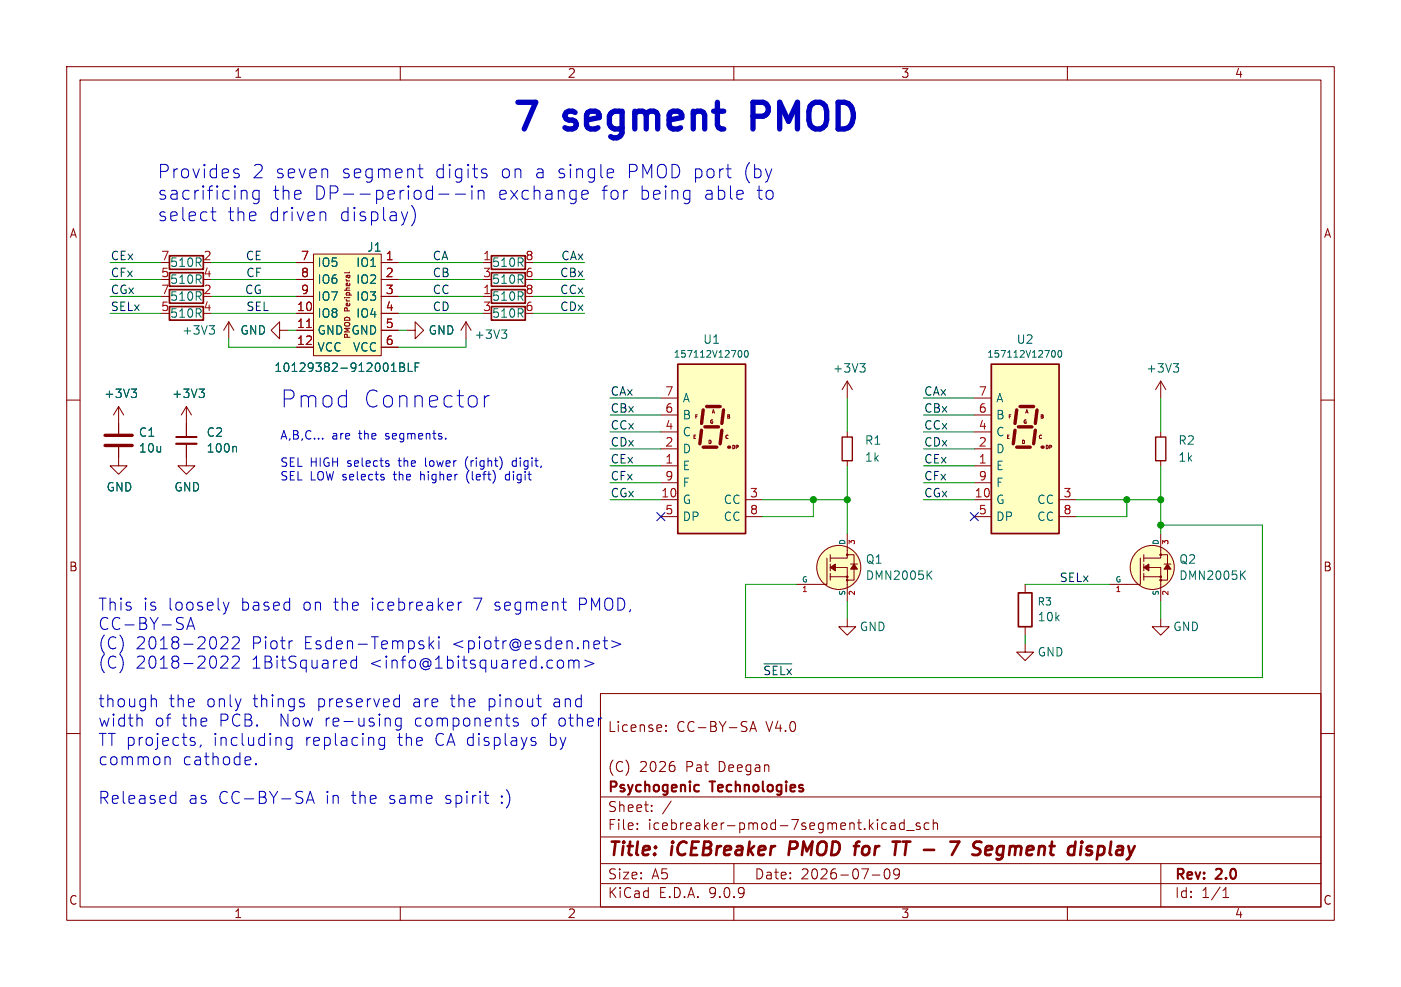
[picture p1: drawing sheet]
<svg xmlns="http://www.w3.org/2000/svg" width="210mm" height="148mm" viewBox="0 0 210 148" stroke-linecap="round" stroke-linejoin="round" font-family="sans-serif">
<g fill="none" stroke="#840000" stroke-width=".15">
<path d="M10 10h190v128h-190zM12 12h186v124h-186zM60 10v2M110 10v2M160 10v2M10 60h2M198 60h2M127 92.7v1.3h1.3l-1.3 1.3-1.3-1.3h1.3M10 110h2M90 104h108v32h-108zM90 119.5h108M99.8 109.5v.2"/>
<path d="M99.8 108.8v.1M101 114.8l.2 .2v.4l-.2 .2M112.4 109.7l.5-1.5 .5 1.5M112.5 109.3h.8M198 110h2M60 136v2M90 132.5h108M90 129.5h108M90 125.5h108M95.5 124.2v.2M95.5 123.5v.1M97.7 121.5v.2"/>
<path d="M97.7 120.8v.1M100.6 120.1l-1.3 1.9M110 136v2M110 129.5v3M130.8 131.2h1.1M132.7 130.4l.3-.1a.94 .94 0 0 1 0 1.5h-.1a.91 .91 0 0 1-.2-1.4zM133.5 123.5h.6l.1 .9M134.2 123.7l-.5 .1a.29 .29 0 0 0-.2 .3 .29 .29 0 0 0 .2 .3l.5-.1M134.8 130.9l-.3 .3h-.2l-.3-.3v-.3l.1-.2 .4-.1 .3 .1a.99 .99 0 0 1-.4 1.4h-.3M135.5 123.5l-.4-.1-.3 .3v.4l.2 .2h.5M135.5 122.9v1.5M135.9 124.5h1.1"/>
<path d="M137.9 123.5l-.4-.1-.2 .2 .1 .2 .5 .2v.3h-.6M139.2 123.5l-.4-.1-.3 .3v.4l.2 .2h.5M139.9 123.5a.37 .37 0 0 1 .6 .1v.8M139.9 122.9v1.5M160 136v2M174 129.5v6.5M183.3 134.6h.9M183.3 133.5l.5-.4v1.5"/>
</g>
<g fill="none" stroke="#840000" stroke-width=".4">
<path d="M118.5 126.2l-.3 2M128 126.9h.8M128.8 126.2l-.4 .1M133.8 126.2h1.1M135.3 126.2h1.2M135.9 126.2l-.3 2M138.5 127.4h1.5M142.5 126.2h1.3l-1.1 2M145.7 128.1l.3 .1M149.4 128.8l.2 .1 .4-.1M150.3 126.9a.66 .66 0 0 0-.8 .4v.7l.2 .2h.4M163.5 126.9l.2 .1"/>
<path d="M164.5 128.1l.6 .1M164.7 126.9l-.3 2M165.2 126.9l-.5 .1"/>
</g>
<path d="M104.3 117.7l.5 .1M104.8 118.6l-.5 .1" fill="none" stroke="#840000" stroke-width=".3"/>
<path d="M47 38.1h10.1v15.2h-10.1z" fill="#ffffc2"/>
<g fill="none" stroke="#840000" stroke-width=".15">
<path d="M44.4 39.4h2.6M47 38.1h10.1v15.2h-10.1zM57.1 39.4h2.6M34.3 48.3l-.8 1.2M34.3 48.3l.8 1.2M34.3 48.3v2.5M41.9 49.5v-1.2l-1.3 1.2 1.3 1.3v-1.3h1.3M44.4 41.9h2.6M44.4 44.5h2.6M44.4 47h2.6M44.4 49.5h2.6M44.4 52.1h2.6"/>
<path d="M52.4 40.8l-.1 .1h-.7M57.1 41.9h2.6M57.1 44.5h2.6M57.1 47h2.6M57.1 49.5h2.6M57.1 52.1h2.6M127 64.8v.7M127 69.1v.8"/>
</g>
<path d="M46 49.1h.7" fill="none" stroke="#a90000" stroke-width=".15"/>
<path d="M31.4 48.8h.7l-.4 .5M31.9 49.3l.2 .3v.3l-.2 .2M58.7 55.7h.7M59.9 54.4h.5l.1 .1 .1 .3-.2 .2a.34 .34 0 0 1 .3 .3 .34 .34 0 0 1-.3 .4h-.5zM59.9 55h.5M61.2 54.4v1.3h.6M62.2 55h.5M62.8 54.4h-.6v1.3" fill="none" stroke="#006464" stroke-width=".15"/>
<path d="M126.2 65.5h1.6v3.6h-1.6z" fill="none" stroke="#840000" stroke-width=".2"/>
<path d="M148.6 54.6h10.1v25.4h-10.1z" fill="#ffffc2"/>
<path d="M148.6 54.6h10.1v25.4h-10.1z" fill="none" stroke="#840000" stroke-width=".25"/>
<path d="M152.1 64.5l-.2 2M152.4 61.5l-.3 2M152.4 67.1h2M152.7 64h2M152.9 61h2M155.2 64.5l-.3 2M155.4 61.5l-.2 2" fill="none" stroke="#840000" stroke-width=".51"/>
<circle cx="156.2" cy="67.1" r=".25" fill="#840000"/>
<g fill="none" stroke="#840000" stroke-width=".15">
<path d="M72.4 39.4h1.3M69.8 48.3l-.7 1.2M69.8 48.3l.8 1.2M69.8 48.3v2.5M72.4 44.5h1.3M146 59.7h2.6M174 57.2l-.8 1.2M174 57.2l.8 1.2M174 57.2v2.5M17.8 67.1v2.8h1.2l-1.2 1.2-1.3-1.2h1.3M17.8 61l-.8 1.2M17.8 61l.7 1.2"/>
<path d="M17.8 61v4M27.9 66.5v3.4h1.3l-1.3 1.2-1.2-1.2h1.2M27.9 61v4.4M27.9 61l-.7 1.2M27.9 61l.8 1.2M146 62.2h2.6M146 64.8h2.6M146 67.3h2.6M146 69.9h2.6M146 72.4h2.6M146 74.9h2.6M146 77.5h2.6"/>
<path d="M158.7 74.9h2.6M158.7 77.5h2.6M174 64.8v.7M174 69.1v.8M124 83.7v3.9h-4.6M124.5 85.1h2.5v5.1M124.5 86.5h2.5M124.5 83.2v1M124.5 84.6v1M124.5 86v1M126.9 83.2h1.1v3.8h-1.1M127 80v3.7h-2.5"/>
<path d="M127.5 84.6h1M153.7 96.5v1.3h1.2l-1.2 1.3-1.3-1.3h1.3M153.7 87.6v1.3M153.7 94v1.3M170.9 83.7v3.9h-4.5M171.4 85.1h2.6v5.1M171.4 83.2v1M171.4 84.6v1M171.4 86v1M171.4 86.5h2.6M173.9 83.2h1.1v3.8h-1.1M174 80v3.7h-2.6"/>
<path d="M174 92.7v1.3h1.3l-1.3 1.3-1.3-1.3h1.3M174.5 84.6h1"/>
<circle cx="125.7" cy="85.1" r="3.3"/>
<circle cx="127" cy="83.2" r=".13"/>
<circle cx="127" cy="87" r=".13"/>
<circle cx="127" cy="86.5" r=".13"/>
<circle cx="172.7" cy="85.1" r="3.3"/>
<circle cx="174" cy="87" r=".13"/>
<circle cx="174" cy="83.2" r=".13"/>
<circle cx="174" cy="86.5" r=".13"/>
</g>
<g fill="none" stroke="#006464" stroke-width=".15">
<path d="M19.7 58.3h.8l-.5 .5M20.2 58.8l.3 .3v.3l-.3 .2M29.8 58.3h.8l-.4 .5M30.4 58.8l.2 .3v.3l-.2 .2M75.2 49.5h.8l-.5 .5M75.7 50l.3 .2v.3l-.3 .2M157.7 52.7l.2-.1a.53 .53 0 0 1 .3 .5 .53 .53 0 0 1-.3 .5l-.2-.1M158.7 52.7l.1-.1a.53 .53 0 0 1 .4 .5 .53 .53 0 0 1-.4 .5l-.2-.4zM175.9 54.5h.8l-.5 .5M176.4 55l.3 .3v.3l-.3 .2M35.3 66.9l.1 .2v.7M139.2 86.2l.5 .7"/>
<path d="M139.7 85.6l-.7 .7M186.1 86.2l.6 .7M186.7 85.6l-.7 .7"/>
</g>
<path d="M173.2 65.5h1.6v3.6h-1.6z" fill="none" stroke="#840000" stroke-width=".2"/>
<g fill="#ffffc2" stroke="#ffffc2" stroke-width=".15">
<circle cx="172.7" cy="85.1" r="3.3"/>
<circle cx="125.7" cy="85.1" r="3.3"/>
</g>
<g fill="#840000" stroke="#840000" stroke-width=".15">
<path d="M171.4 85.1l.8-.5v1z"/>
<path d="M175 84.6l.5 .7h-1z"/>
<path d="M124.5 85.1l.7-.5v1z"/>
<path d="M128 84.6l.5 .7h-1z"/>
</g>
<path d="M120.6 88v-.1v.8M127.4 88.7l-.1 .1 .1 .3M127.6 81.3l-.3-.2v.4M167.6 88v-.1v.8M174.4 88.7l-.1 .1 .1 .3M174.6 81.3l-.3-.2v.4" fill="none" stroke="#a90000" stroke-width=".15"/>
<path d="M25.4 38.4h5.1v2h-5.1zM73.7 38.4h5v2h-5zM25.4 46h5.1v2h-5.1zM25.4 43.4h5.1v2.1h-5.1zM25.4 40.9h5.1v2h-5.1zM73.7 46h5v2h-5zM73.7 43.4h5v2.1h-5zM73.7 40.9h5v2h-5zM152.7 88.9h2v5.1h-2z" fill="none" stroke="#840000" stroke-width=".25"/>
<path d="M26.4 65.5h3.1" fill="none" stroke="#840000" stroke-width=".3"/>
<path d="M26.4 66.5h3.1" fill="none" stroke="#840000" stroke-width=".33"/>
<path d="M15.7 65.3h4.1M15.7 66.8h4.1" fill="none" stroke="#840000" stroke-width=".51"/>
<path d="M101.6 54.6h10.2v25.4h-10.2z" fill="#ffffc2"/>
<path d="M101.6 54.6h10.2v25.4h-10.2z" fill="none" stroke="#840000" stroke-width=".25"/>
<path d="M105.2 64.5l-.3 2M105.4 61.5l-.2 2M105.4 67.1h2M105.7 64h2M105.9 61h2M108.2 64.5l-.3 2M108.5 61.5l-.3 2" fill="none" stroke="#840000" stroke-width=".51"/>
<circle cx="109.2" cy="67.1" r=".25" fill="#840000"/>
<g fill="none" stroke="#840000" stroke-width=".15">
<path d="M44.4 39.4h2.6M57.1 39.4h2.6M44.4 41.9h2.6M44.4 44.5h2.6M44.4 47h2.6M44.4 49.5h2.6M44.4 52.1h2.6M57.1 41.9h2.6M57.1 44.5h2.6M57.1 47h2.6M57.1 49.5h2.6M57.1 52.1h2.6"/>
<path d="M61 49.5h1.2v-1.2l1.3 1.2-1.3 1.3v-1.3M99.1 59.7h2.5M127 57.2l-.8 1.2M127 57.2l.8 1.2M127 57.2v2.5M17.8 63.5v1.5M17.8 67.1v1.5M27.9 63.5v1.9M27.9 66.5v2.1M99.1 62.2h2.5M99.1 64.8h2.5M99.1 67.3h2.5"/>
<path d="M99.1 69.9h2.5M99.1 72.4h2.5M99.1 74.9h2.5M99.1 77.5h2.5M111.8 74.9h2.5M111.8 77.5h2.5"/>
</g>
<g fill="none" stroke="#006464" stroke-width=".15">
<path d="M19.7 58.3h.8l-.5 .5M20.2 58.8l.3 .3v.3l-.3 .2M29.8 58.3h.8l-.4 .5M30.4 58.8l.2 .3v.3l-.2 .2M58.7 55.7h.7M59.9 54.4h.5l.1 .1 .1 .3-.2 .2a.34 .34 0 0 1 .3 .3 .34 .34 0 0 1-.3 .4h-.5zM59.9 55h.5M61.2 54.4v1.3h.6M62.2 55h.5M62.8 54.4h-.6v1.3M110.7 52.7l.2-.1a.53 .53 0 0 1 .3 .5 .53 .53 0 0 1-.3 .5l-.2-.1M111.7 52.7l.1-.1a.53 .53 0 0 1 .4 .5 .53 .53 0 0 1-.4 .5l-.2-.4z"/>
<path d="M128.9 54.5h.8l-.4 .5M129.4 55l.3 .3v.3l-.3 .2M35.3 66.9l.1 .2v.7"/>
</g>
<path d="M114.5 99.6h4.2" fill="none" stroke="#0f0f0f" stroke-width=".15"/>
<g fill="none" stroke="#009600" stroke-width=".15">
<path d="M16.5 39.4h7.6M31.7 39.4h12.7M59.7 39.4h12.7M80 39.4h7.6M16.5 47h7.6M16.5 41.9h7.6M16.5 44.5h7.6M31.7 47h12.7M31.7 41.9h12.7M31.7 44.5h12.7M34.3 50.8v1.3h10.1M43.2 49.5h1.2"/>
<path d="M59.7 47h12.7M59.7 41.9h12.7M59.7 49.5h1.3M59.7 44.5h12.7M69.8 50.8v1.3h-10.1M80 47h7.6M80 41.9h7.6M80 44.5h7.6M91.4 59.7h7.7M127 59.7v5.1M138.4 59.7h7.6M174 59.7v5.1"/>
<path d="M91.4 64.8h7.7M91.4 74.9h7.7M91.4 67.3h7.7M91.4 62.2h7.7M91.4 69.9h7.7M91.4 72.4h7.7M114.3 74.9h12.7M121.9 74.9v2.6h-7.6M127 69.9v10.1M138.4 64.8h7.6M138.4 74.9h7.6M138.4 67.3h7.6"/>
<path d="M138.4 62.2h7.6M138.4 69.9h7.6M138.4 72.4h7.6M161.3 74.9h12.7M168.9 74.9v2.6h-7.6M174 69.9v10.1M174 78.7h15.2v22.9h-77.4v-14h7.6M127 90.2v2.5M153.7 87.6h12.7M153.7 95.3v1.2M174 90.2v2.5"/>
</g>
<path d="M98.5 76.9l1.2 1.2M99.7 76.9l-1.2 1.2M145.4 76.9l1.3 1.2M146.7 76.9l-1.3 1.2" fill="none" stroke="#000084" stroke-width=".15"/>
<g fill="none" stroke="#0000c2" stroke-width=".15">
<path d="M31.9 31.1v1.7l.1 .2 .4 .1M35.1 25.9l.7 .2 .1 .3-.3 .3-.6-.1M35.1 25.4l.2-.1 .5 .1M36.5 28.5l.4 .1 .1 .2v1.1M38.8 28.6l-.5-.1-.4 .4v.6l.2 .3 .2 .1 .5-.1M38.8 28.5v1.7l-.2 .2M48.5 31.8l.3 .2v1.1M62.2 31.7a2.31 2.31 0 0 1-.5 2.2M62.6 25.3h.8M62.9 24.7v1.7l.1 .2 .4 .1M65.8 29.1h1.5M68.3 29.1h1.5"/>
<path d="M70.7 28.5v1.4M71.7 28.5v1.4M72 28.5l-.3 .2M72.3 28.5l.2 .3v1.1M72.5 26l.4 .1 .1 .3-.3 .3h-.3M72.5 25.3l.4 .1M87.9 28.5l.2 .1 .1 .4-1 .2M88.1 29.8l-.6 .1M91.7 25.3l.2 .1 .1 .4-1 .2M91.9 26.6l-.2 .1M72.6 59.3v1.7M73.3 59.3a.65 .65 0 0 0-.7 .5"/>
<path d="M57.4 71.6l.2 .1-.2 .3M57.4 71.1l.2 .1M58.2 69.5l.1 .2-.1 .2M58.2 69.1h.1M66.8 65.7v.1M69.9 68.8l-.1 .5 .1 .8M70 71.1l-.1 .5 .2 .5M76.2 71.1l-.3 .1-.1 .2v.5l.4 .1M77.3 69.1h-.4l-.1 .2v.5l.5 .1M27.4 93.7l.1 .2-.1 .3M28 94.4l.6-1.8 .6 1.8M28.2 93.9h.8"/>
<path d="M33.1 95.7l.3-.2h.4a.49 .49 0 0 1 .3 .8l-1.1 1h1.2M33.1 98.6l.3-.2h.4a.49 .49 0 0 1 .3 .8l-1.1 1h1.2M33.5 90.3l.4 1.2M33.9 91.5l-.2 .4M34.3 90.3l-.4 1.2M34.8 95.7l.3-.2h.4a.49 .49 0 0 1 .3 .8l-1 1h1.1M34.8 98.6l.3-.2h.4a.49 .49 0 0 1 .3 .8l-1 1h1.1M43.7 96.1h.1M53.4 99.1l-.5-.1-.3 .3v.5l.2 .3 .1 .1 .5-.1M53.4 98.4v1.8M64.3 95.5v1.8M64.5 96.6l.5 .7"/>
<path d="M65 96.1l-.7 .7M65.8 95.5v.2M65.8 96.1v1.2M65.8 95.5l-.1 .1 .1 .1M65.8 95.5l.1 .1-.1 .1M68.7 90.3v1.2M69.2 90.3a.46 .46 0 0 0-.5 .3M84.1 99l.4 .3v.5l-.4 .4M85.2 99.2a.45 .45 0 0 1 .8 0M85.2 99v1.2M86 99.2l.3-.2 .4 .1 .1 1.1M86 99.2v1"/>
<path d="M87.6 99l1.4 .5-1.4 .5M90.4 96.1h.7M90.6 95.5v1.5l.1 .2 .4 .1M91.7 96.1l1.3 .5-1.3 .5M21 107.7l.3 .2v1M22.9 104.8h.3l.2 .2v1M25 113.5l-.2 .1M25.2 113.5l.3 .2v1M25.8 119.3l.6 .1M26.4 118.7v1.8M28.8 111.2l.4 .1 .1 .2-.3 .3h-.3M28.8 110.6l.4 .1"/>
<path d="M30.1 111.7l-.1 .3M37.5 113.6l.1 .3-.9 .2M38.4 114.5v.1v.1M38.4 114.5l-.1 .1 .1 .1M38.4 114.5v.2M43.8 110.7l-.6-.1-.3 .3v.5l.2 .3 .1 .1 .6-.1M43.8 110.6v1.4a.49 .49 0 0 1-.8 .3M45.4 105.4l.2 .2v.3l-.2 .1M45.4 104.8l.2 .1M46.1 120h.8M57.1 110.6l-.3 .3v.5l.3 .4 .5-.1M57.5 110.6l.1 .1"/>
<path d="M57.6 110.6v1.4a.49 .49 0 0 1-.7 .3M59.4 109.4l.1 .1M59.4 104.8l.5 .1M59.9 104.2v1.8M59.9 105.9l-.5 .1M60.1 107.8l-.5-.1-.3 .3v.5l.1 .3 .2 .1 .5-.1M60.1 107.7v1.4l-.3 .4M72.6 119.3h.6M76.9 108l.1 .2 .4 .1 .3 .2-.1 .3-.2 .1-.5-.1M77.6 107.8l-.4-.1-.3 .2M79.8 111.2l.5 .1 .1 .2-.3 .3h-.3M79.8 110.6l.5 .1"/>
<path d="M26.4 120.4l-.6 .1M45.9 120.5l.6-1.8 .6 1.8M73.1 120.5h.1"/>
</g>
<path d="M46 49.1h.7" fill="none" stroke="#a90000" stroke-width=".15"/>
<g fill="#009600" stroke="#009600" stroke-width=".15">
<circle cx="121.9" cy="74.9" r=".46"/>
<circle cx="127" cy="74.9" r=".46"/>
<circle cx="174" cy="78.7" r=".46"/>
<circle cx="168.9" cy="74.9" r=".46"/>
<circle cx="174" cy="74.9" r=".46"/>
</g>
<g font-size="5.6" fill="#0000c2">
<text x="76.3" y="20.7">7</text>
<text x="84.7" y="20.7">segment</text>
<text x="114.3" y="20.7">PMOD</text>
</g>
<g font-size="3.5" fill="#0000c2">
<text x="41.9" y="61.3">Pmod</text>
<text x="54.3" y="61.3">Connector</text>
</g>
<g font-size="2.8" fill="#0000c2">
<text x="23.5" y="27">Provides</text>
<text x="37.7" y="27">2 seven</text>
<text x="51.2" y="27">segment</text>
<text x="65.2" y="27">digits</text>
<text x="75.1" y="27">on</text>
<text x="80.3" y="27">a single</text>
<text x="94.2" y="27">PMOD port</text>
<text x="111.8" y="27">(by</text>
<text x="23.5" y="30.2">sacrificing</text>
<text x="23.5" y="33.4">select</text>
<text x="34" y="33.4">the</text>
<text x="40.3" y="33.4">driven</text>
<text x="40.8" y="30.2">the</text>
<text x="47" y="30.2">DP--period--in</text>
<text x="50.9" y="33.4">display)</text>
<text x="74.6" y="30.2">exchange</text>
<text x="90.2" y="30.2">for</text>
<text x="96" y="30.2">being</text>
<text x="105.6" y="30.2">able</text>
<text x="113.6" y="30.2">to</text>
</g>
<g font-size="2.8" fill="#840000">
<text x="91" y="128.9">Title:</text>
<text x="100.7" y="128.9">iCEBreaker</text>
<text x="119.1" y="128.9">PMOD</text>
<text x="129.8" y="128.9">for</text>
<text x="146.5" y="128.9">7</text>
<text x="150.7" y="128.9">Segment</text>
<text x="165.8" y="128.9">display</text>
</g>
<g font-size="2.5" fill="#0000c2">
<text x="14.6" y="91.8">This</text>
<text x="14.6" y="94.7">CC-BY-SA</text>
<text x="21.4" y="91.8">is</text>
<text x="25.2" y="91.8">loosely</text>
<text x="36.2" y="91.8">based</text>
<text x="45.5" y="91.8">on</text>
<text x="50.2" y="91.8">the</text>
<text x="55.9" y="91.8">icebreaker</text>
<text x="71.3" y="91.8">7</text>
<text x="74.5" y="91.8">segment</text>
<text x="87.2" y="91.8">PMOD,</text>
<text x="14.6" y="97.6">(C)</text>
<text x="14.6" y="100.5">(C)</text>
<text x="20.3" y="97.6">2018-2022</text>
<text x="20.3" y="100.5">2018-2022</text>
<text x="37.7" y="97.6">Piotr</text>
<text x="37.7" y="100.5">1BitSquared</text>
<text x="45.6" y="97.6">Esden-Tempski</text>
<text x="55.4" y="100.5">&lt;info@1bitsquared.com&gt;</text>
<text x="67.9" y="97.6">&lt;piotr@esden.net&gt;</text>
<text x="14.6" y="106.3">though</text>
<text x="25.2" y="106.3">the</text>
<text x="30.9" y="106.3">only</text>
<text x="38" y="106.3">things</text>
<text x="47.7" y="106.3">preserved</text>
<text x="62.1" y="106.3">are</text>
<text x="67.8" y="106.3">the</text>
<text x="73.5" y="106.3">pinout</text>
<text x="83.4" y="106.3">and</text>
<text x="14.6" y="109.2">width</text>
<text x="14.6" y="112.1">TT projects,</text>
<text x="23.1" y="109.2">of</text>
<text x="27.2" y="109.2">the</text>
<text x="31.9" y="112.1">including</text>
<text x="32.9" y="109.2">PCB.</text>
<text x="42.1" y="109.2">Now</text>
<text x="45.8" y="112.1">replacing</text>
<text x="49" y="109.2">re-using</text>
<text x="59.7" y="112.1">the</text>
<text x="62.5" y="109.2">components</text>
<text x="65.4" y="112.1">CA displays</text>
<text x="80.1" y="109.2">of</text>
<text x="82.7" y="112.1">by</text>
<text x="84.2" y="109.2">other</text>
<text x="14.6" y="115">common</text>
<text x="27.3" y="115">cathode.</text>
<text x="14.6" y="120.8">Released</text>
<text x="28.2" y="120.8">as</text>
<text x="32.7" y="120.8">CC-BY-SA</text>
<text x="48.8" y="120.8">in</text>
<text x="52.8" y="120.8">the</text>
<text x="58.5" y="120.8">same</text>
<text x="67" y="120.8">spirit</text>
<text x="75.4" y="120.8">:)</text>
</g>
<g font-size="2.1" fill="#840000">
<text x="91" y="110">License:</text>
<text x="101.4" y="110">CC-BY-SA</text>
<text x="114.9" y="110">V4.0</text>
<text x="91" y="119.2">Psychogenic</text>
<text x="91" y="116">(C)</text>
<text x="95.8" y="116">2026</text>
<text x="102.8" y="116">Pat</text>
<text x="106.6" y="119.2">Technologies</text>
<text x="107.8" y="116">Deegan</text>
<text x="91" y="124.7">File:</text>
<text x="91" y="122">Sheet:</text>
<text x="97.1" y="124.7">icebreaker-pmod-7segment.kicad_sch</text>
<text x="91" y="134.9">KiCad</text>
<text x="91" y="132.1">Size:</text>
<text x="97.7" y="132.1">A5</text>
<text x="98.7" y="134.9">E.D.A.</text>
<text x="106.3" y="134.9">9.0.9</text>
<text x="113" y="132.1">Date:</text>
<text x="120" y="132.1">2026-07-09</text>
<text x="176" y="132.3">Rev:</text>
<text x="176" y="134.9">Id:</text>
<text x="180.1" y="134.9">1/1</text>
<text x="182.4" y="132.3">2.0</text>
</g>
<g font-size="1.8" fill="#840000">
<text x="35" y="11.9">1</text>
<text x="85" y="11.9">2</text>
<text x="135" y="11.9">3</text>
<text x="185" y="11.9">4</text>
<text x="10.3" y="35.9">A</text>
<text x="198.4" y="35.9">A</text>
<text x="10.3" y="85.9">B</text>
<text x="198.3" y="85.9">B</text>
<text x="10.3" y="135.9">C</text>
<text x="35" y="137.9">1</text>
<text x="85" y="137.9">2</text>
<text x="135" y="137.9">3</text>
<text x="185" y="137.9">4</text>
<text x="198.3" y="135.9">C</text>
</g>
<g font-size="1.8" fill="#0f0f0f">
<text x="16.5" y="41.6">CFx</text>
<text x="16.5" y="39.1">CEx</text>
<text x="36.7" y="39.1">CE</text>
<text x="36.8" y="41.6">CF</text>
<text x="64.8" y="41.6">CB</text>
<text x="64.8" y="39.1">CA</text>
<text x="83.9" y="41.6">CBx</text>
<text x="84" y="39.1">CAx</text>
<text x="16.5" y="44.2">CGx</text>
<text x="16.5" y="46.7">SELx</text>
<text x="36.6" y="44.2">CG</text>
<text x="36.8" y="46.7">SEL</text>
<text x="64.8" y="44.2">CC</text>
<text x="64.8" y="46.7">CD</text>
<text x="83.9" y="46.7">CDx</text>
<text x="83.9" y="44.2">CCx</text>
<text x="91.4" y="59.4">CAx</text>
<text x="138.4" y="59.4">CAx</text>
<text x="91.4" y="62">CBx</text>
<text x="91.4" y="64.5">CCx</text>
<text x="138.4" y="62">CBx</text>
<text x="138.4" y="64.5">CCx</text>
<text x="91.4" y="67">CDx</text>
<text x="91.4" y="69.6">CEx</text>
<text x="138.4" y="69.6">CEx</text>
<text x="138.4" y="67">CDx</text>
<text x="91.4" y="74.7">CGx</text>
<text x="91.4" y="72.1">CFx</text>
<text x="138.4" y="74.7">CGx</text>
<text x="138.4" y="72.1">CFx</text>
<text x="158.7" y="87.4">SELx</text>
<text x="114.3" y="101.3">~{SELx}</text>
</g>
<g font-size="1.8" fill="#a90000">
<text x="24.1" y="39.1">7</text>
<text x="24.1" y="41.7">5</text>
<text x="45" y="39.1">7</text>
<text x="45" y="41.7">8</text>
<text x="57.7" y="39.1">1</text>
<text x="57.7" y="41.7">2</text>
<text x="72.3" y="39.1">1</text>
<text x="72.3" y="41.7">3</text>
<text x="24.1" y="46.7">5</text>
<text x="24.1" y="44.2">7</text>
<text x="44.4" y="46.7">10</text>
<text x="45" y="44.2">9</text>
<text x="57.7" y="44.2">3</text>
<text x="57.7" y="46.7">4</text>
<text x="72.3" y="46.7">3</text>
<text x="72.3" y="44.2">1</text>
<text x="44.4" y="49.3">11</text>
<text x="44.4" y="51.8">12</text>
<text x="57.7" y="49.3">5</text>
<text x="57.7" y="51.8">6</text>
<text x="99.6" y="59.4">7</text>
<text x="146.6" y="59.4">7</text>
<text x="99.6" y="62">6</text>
<text x="99.6" y="64.5">4</text>
<text x="146.6" y="62">6</text>
<text x="146.6" y="64.5">4</text>
<text x="99.6" y="67.1">2</text>
<text x="99.6" y="69.6">1</text>
<text x="146.6" y="67.1">2</text>
<text x="146.6" y="69.6">1</text>
<text x="99" y="74.7">10</text>
<text x="99.6" y="72.1">9</text>
<text x="99.6" y="77.2">5</text>
<text x="112.3" y="74.7">3</text>
<text x="112.3" y="77.2">8</text>
<text x="146" y="74.7">10</text>
<text x="146.6" y="72.1">9</text>
<text x="146.6" y="77.2">5</text>
<text x="159.3" y="74.7">3</text>
<text x="159.3" y="77.2">8</text>
</g>
<g font-size="1.8" fill="#006464">
<text x="25.4" y="40.2">510R</text>
<text x="30.4" y="39.1">2</text>
<text x="30.4" y="41.7">4</text>
<text x="47.5" y="40.2">IO5</text>
<text x="53.3" y="40.2">IO1</text>
<text x="54.9" y="37.9">J1</text>
<text x="73.6" y="40.2">510R</text>
<text x="78.7" y="39.1">8</text>
<text x="78.7" y="41.7">6</text>
<text x="25.4" y="47.9">510R</text>
<text x="25.4" y="45.3">510R</text>
<text x="25.4" y="42.8">510R</text>
<text x="30.4" y="46.7">4</text>
<text x="30.4" y="44.2">2</text>
<text x="47.5" y="42.8">IO6</text>
<text x="47.5" y="45.3">IO7</text>
<text x="47.5" y="47.9">IO8</text>
<text x="53.3" y="42.8">IO2</text>
<text x="53.3" y="45.3">IO3</text>
<text x="53.3" y="47.9">IO4</text>
<text x="73.6" y="47.9">510R</text>
<text x="73.6" y="45.3">510R</text>
<text x="73.6" y="42.8">510R</text>
<text x="78.7" y="46.7">6</text>
<text x="78.7" y="44.2">8</text>
<text x="27.2" y="50.4">+3V3</text>
<text x="35.9" y="50.4">GND</text>
<text x="47.5" y="50.4">GND GND</text>
<text x="47.5" y="52.9">VCC</text>
<text x="52.8" y="52.9">VCC</text>
<text x="64.1" y="50.4">GND</text>
<text x="71" y="51">+3V3</text>
<text x="105.3" y="51.8">U1</text>
<text x="152.3" y="51.8">U2</text>
<text x="15.5" y="59.9">+3V3</text>
<text x="25.7" y="59.9">+3V3</text>
<text x="41" y="56">10129382-912001BLF</text>
<text x="124.7" y="56.1">+3V3</text>
<text x="171.7" y="56.1">+3V3</text>
<text x="20.7" y="65.7">C1</text>
<text x="30.9" y="65.7">C2</text>
<text x="102.2" y="60.6">A</text>
<text x="102.2" y="63.1">B</text>
<text x="102.2" y="65.6">C</text>
<text x="149.2" y="60.6">A</text>
<text x="149.2" y="63.1">B</text>
<text x="149.2" y="65.6">C</text>
<text x="20.7" y="68.1">10u</text>
<text x="30.9" y="68.1">100n</text>
<text x="102.2" y="68.2">D</text>
<text x="102.2" y="70.7">E</text>
<text x="129.5" y="66.9">R1</text>
<text x="129.5" y="69.4">1k</text>
<text x="149.2" y="68.2">D</text>
<text x="149.2" y="70.7">E</text>
<text x="176.5" y="66.9">R2</text>
<text x="176.5" y="69.4">1k</text>
<text x="15.9" y="73.9">GND</text>
<text x="26" y="73.9">GND</text>
<text x="102.2" y="73.3">F</text>
<text x="102.2" y="75.8">G</text>
<text x="108.4" y="75.8">CC</text>
<text x="149.2" y="73.3">F</text>
<text x="149.2" y="75.8">G</text>
<text x="155.4" y="75.8">CC</text>
<text x="102.2" y="78.3">DP</text>
<text x="108.4" y="78.3">CC</text>
<text x="149.2" y="78.3">DP</text>
<text x="155.4" y="78.3">CC</text>
<text x="129.7" y="87.2">DMN2005K</text>
<text x="129.7" y="84.7">Q1</text>
<text x="176.7" y="87.2">DMN2005K</text>
<text x="176.7" y="84.7">Q2</text>
<text x="128.8" y="94.8">GND</text>
<text x="155.5" y="93.4">10k</text>
<text x="175.8" y="94.8">GND</text>
<text x="155.4" y="98.7">GND</text>
</g>
<g font-size="1.8" fill="#0000c2">
<text x="41.9" y="66.1">A,B,C...</text>
<text x="41.9" y="70.2">SEL HIGH</text>
<text x="49.7" y="66.1">are</text>
<text x="52.2" y="70.2">selects</text>
<text x="53.9" y="66.1">the</text>
<text x="58.1" y="66.1">segments.</text>
<text x="60.1" y="70.2">the</text>
<text x="64.2" y="70.2">lower</text>
<text x="70.4" y="70.2">(right)</text>
<text x="77.7" y="70.2">digit,</text>
<text x="41.9" y="72.3">SEL LOW selects</text>
<text x="59.3" y="72.3">the</text>
<text x="63.5" y="72.3">higher</text>
<text x="70.6" y="72.3">(left)</text>
<text x="76.6" y="72.3">digit</text>
</g>
<text font-size="1.5" fill="#006464" x="155.4" y="91">R3</text>
<g font-size="1.4" fill="#006464">
<text x="100.9" y="53.8">157112V12700</text>
<text x="147.9" y="53.8">157112V12700</text>
</g>
<text font-size="1.1" fill="#840000" x="52.7" y="46.7" transform="rotate(-90 52.7 46.7)">Peripheral</text>
<g font-size="1.1" fill="#006464">
<text x="52.7" y="50.9" transform="rotate(-90 52.7 50.9)">PMOD</text>
<text x="126.7" y="81.8" transform="rotate(-90 126.7 81.8)">D</text>
<text x="173.7" y="81.8" transform="rotate(-90 173.7 81.8)">D</text>
<text x="120.1" y="87.4">G</text>
<text x="126.7" y="89.4" transform="rotate(-90 126.7 89.4)">S</text>
<text x="167.1" y="87.4">G</text>
<text x="173.7" y="89.4" transform="rotate(-90 173.7 89.4)">S</text>
</g>
<g font-size="1.1" fill="#a90000">
<text x="128.5" y="81.8" transform="rotate(-90 128.5 81.8)">3</text>
<text x="175.5" y="81.8" transform="rotate(-90 175.5 81.8)">3</text>
<text x="120.1" y="89.1">1</text>
<text x="128.5" y="89.4" transform="rotate(-90 128.5 89.4)">2</text>
<text x="167.1" y="89.1">1</text>
<text x="175.5" y="89.4" transform="rotate(-90 175.5 89.4)">2</text>
</g>
<g font-size=".7" fill="#840000">
<text x="103.8" y="66">E</text>
<text x="104" y="62.9">F</text>
<text x="106.3" y="63.7">G</text>
<text x="106.6" y="62.2">A</text>
<text x="108.6" y="66">C</text>
<text x="108.8" y="62.9">B</text>
<text x="150.8" y="66">E</text>
<text x="151" y="62.9">F</text>
<text x="153.3" y="63.7">G</text>
<text x="153.6" y="62.2">A</text>
<text x="155.6" y="66">C</text>
<text x="155.8" y="62.9">B</text>
<text x="106" y="66.7">D</text>
<text x="109.6" y="67.5">DP</text>
<text x="153" y="66.7">D</text>
<text x="156.6" y="67.5">DP</text>
</g>
</svg>
